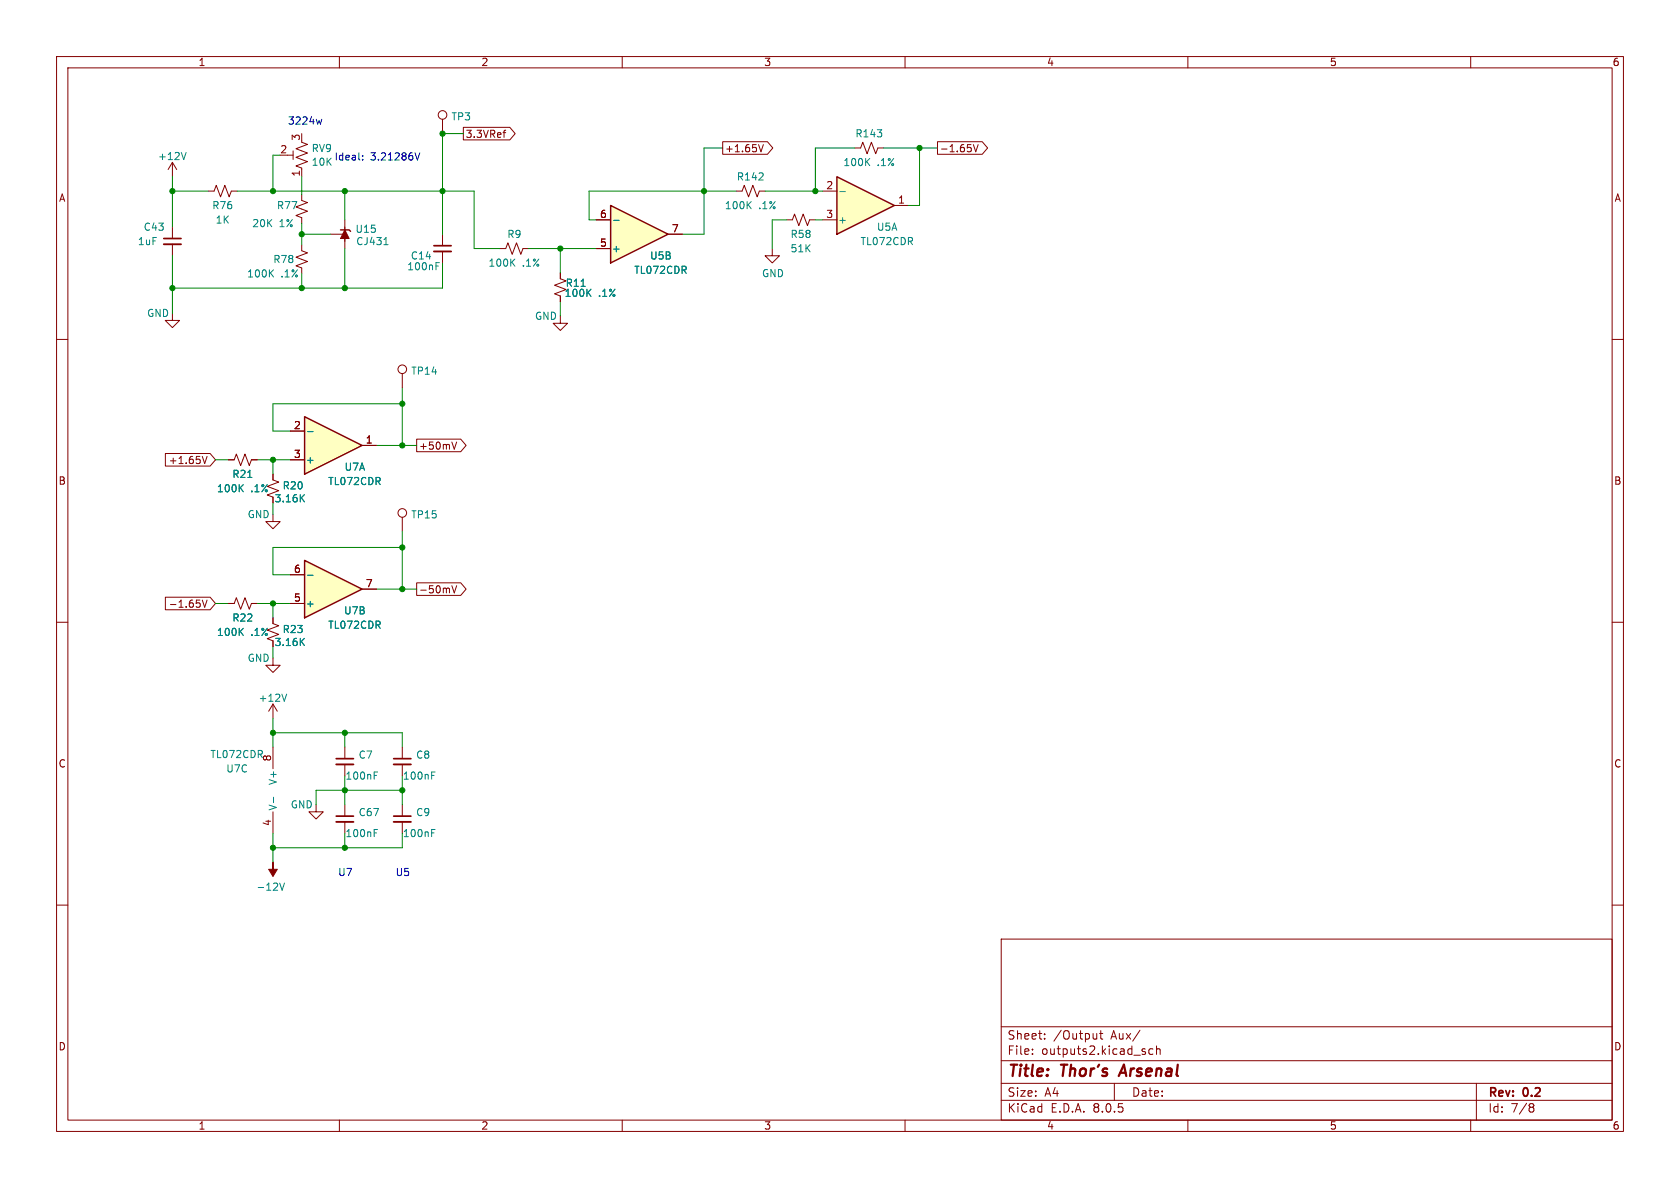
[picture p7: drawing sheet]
<svg xmlns="http://www.w3.org/2000/svg" width="297mm" height="210mm" viewBox="0 0 297 210" stroke-linecap="round" stroke-linejoin="round" font-family="sans-serif">
<g fill="none" stroke="#840000" stroke-width=".18">
<path d="M10 10h277v190h-277zM12 12h273v186h-273zM60 10v2M110 10v2M160 10v2M210 10v2M260 10v2M50.8 27.4h1M51.8 26.7v1.5M53.3 25.1l1.1 .4-2.1 .8 2.1 .8-2.1 .7 2.1 .8-2.1 .7 1 .4v1.5M61 38.9v5M10 60h2"/>
<path d="M30.5 55.4v1.2h1.2l-1.2 1.3-1.3-1.3h1.3M58.4 41.4h2.6M61 40.1v2.6M78.2 41.4v2M78.2 44.5v2M88.4 43.9h1l.4-1 .8 2.1 .7-2.1 .8 2.1 .4-1.1h1M285 60h2M40.4 81.3h1l.4-1 .7 2 .8-2 .8 2 .3-1h1.1M10 110h2M48.3 109.2v1l1 .4-2.1 .8 2.1 .7-2.1 .8 1.1 .4M285 110h2M61 132.1v2"/>
<path d="M61 135.1v2.1M10 160h2M55.9 142.2v1.3h1.2l-1.2 1.3-1.3-1.3h1.3M61 142.2v2.1M61 145.3v2M71.1 142.2v2.1M71.1 145.3v2M285 160h2M177 166h108v32h-108zM60 198v2M110 198v2M160 198v2"/>
<path d="M177 194.5h108M177 191.5h108M177 187.5h108M177 181.5h108M182.5 186.3v.1M182.5 185.5v.1M184.7 183.6v.1M184.7 182.8v.1M193.9 182.7v1M193.9 183.6l-.2 .1M194.4 182.7h.6M194.6 182.2v1.3l.4 .2"/>
<path d="M197 191.5v3M201.5 182.1l-1.3 2M203.8 185.5l-.4-.1-.3 .3v.4l.1 .2h.6M204.5 185.5l.2-.1 .3 .1 .1 .9M204.5 184.9v1.5M210 198v2M260 198v2M261 191.5v6.5M270.6 195.1h.3l.3 .3-.3 .3M270.6 195.7h.3M270.9 195.7l.2 .2 .1 .4-.3 .3h-.3"/>
</g>
<path d="M198.7 188.2l-.9 2" fill="none" stroke="#840000" stroke-width=".4"/>
<path d="M76.7 44.5h3.1M59.4 135.1h3.1M59.4 145.3h3.1M69.6 145.3h3" fill="none" stroke="#840000" stroke-width=".33"/>
<path d="M76.7 43.4h3.1M59.4 134.1h3.1M59.4 144.3h3.1M69.6 144.3h3" fill="none" stroke="#840000" stroke-width=".3"/>
<g fill="none" stroke="#008484" stroke-width=".18">
<path d="M67.9 43.3h.7M77.1 47h.4M77.1 46.4h.6M90.5 46.3l.5 .8M91 45.8l-.7 .7M42.5 86.2l.5 .7M43 85.7l-.7 .7M43.8 84.4h.7M53.3 113.4l.5 .7M53.8 112.8l-.7 .8M66.2 137.1h.4M66.2 136.5h.6"/>
<path d="M49.5 156.1l.4 1.3 .4-1.3M66.2 147.2h.4M66.2 146.6h.6M76.3 147.2h.4M76.3 146.6h.6"/>
</g>
<g fill="#840000" stroke="#840000" stroke-width=".18">
<path d="M61 40.6l.7 1.6h-1.5z"/>
<path d="M48.3 152.4v1.3h.7l-.7 1.2-.8-1.2h.8z"/>
</g>
<path d="M60.2 40.6h1.5l.3 .3" fill="none" stroke="#840000" stroke-width=".25"/>
<path d="M53.8 73.7l10.2 5-10.2 5.1z" fill="#ffffc2"/>
<path d="M53.8 73.7l10.2 5-10.2 5.1z" fill="none" stroke="#840000" stroke-width=".25"/>
<g fill="none" stroke="#840000" stroke-width=".18">
<path d="M30.5 28.7v2.5M30.5 28.7l-.8 1.3M30.5 28.7l.7 1.3M36.8 33.8h1l.4-1 .8 2 .8-2 .7 2 .4-1h1M53.3 34.4v1l1.1 .4-2.1 .8 2.1 .7-2.1 .8 1 .4v1M78.2 21.1v2.5M151.1 26.2h1l.4-1.1 .8 2.1 .8-2.1 .7 2.1 .4-1h1M30.5 40.1v2.1M30.5 43.2v2M53.3 43.3v1l1.1 .4-2.1 .8 2.1 .7-2.1 .8 1 .4v1M51.3 76.2h2.5M64 78.7h2.5"/>
<path d="M71.1 66v2.6M51.3 81.3h2.5M40.4 106.7h1l.4-1 .7 2 .8-2 .8 2 .3-1h1.1M48.3 116.3v1.3h1.2l-1.2 1.3-1.3-1.3h1.3M48.3 124.5v2.5M48.3 132.1v3.8M48.3 124.5l-.8 1.2M48.3 124.5l.7 1.2M71.1 132.1v2M71.1 135.1v2.1M48.3 143.5v3.8"/>
<circle cx="78.2" cy="20.3" r=".76"/>
<circle cx="71.1" cy="65.3" r=".76"/>
</g>
<path d="M32.9 26.9l-.4 1.3M153.2 28.6l.6 .7M153.8 28l-.8 .7M47.8 48.2l.6 .8M48.4 47.7l-.8 .7M54.4 76.3h.9M42.5 111.6l.5 .7M43 111.1l-.7 .7M50.7 122.7l-.4 1.3M76.3 137.1h.4M76.3 136.5h.6M48.4 140.9v1" fill="none" stroke="#008484" stroke-width=".18"/>
<path d="M29 43.2h3M69.6 135.1h3" fill="none" stroke="#840000" stroke-width=".33"/>
<path d="M29 42.2h3M69.6 134.1h3" fill="none" stroke="#840000" stroke-width=".3"/>
<path d="M148 31.2l10.1 5.1-10.1 5.1z" fill="#ffffc2"/>
<path d="M148 31.2l10.1 5.1-10.1 5.1z" fill="none" stroke="#840000" stroke-width=".25"/>
<path d="M145.4 33.8h2.6M145.4 38.9h2.6M158.1 36.3h2.6" fill="none" stroke="#840000" stroke-width=".18"/>
<path d="M148.5 33.9h1" fill="none" stroke="#008484" stroke-width=".18"/>
<path d="M107.9 36.3l10.2 5.1-10.2 5.1z" fill="#ffffc2"/>
<path d="M107.9 36.3l10.2 5.1-10.2 5.1z" fill="none" stroke="#840000" stroke-width=".25"/>
<path d="M105.4 38.9h2.5M130.2 33.8h1l.4-1 .7 2 .8-2 .8 2 .3-1h1.1M139.1 38.9h1l.4-1.1 .7 2.1 .8-2.1 .7 2.1 .4-1h1M99.1 55.9v1.3h1.2l-1.2 1.2-1.3-1.2h1.3M99.1 48.3v1l1 .4-2.1 .7 2.1 .8-2.1 .7 1.1 .4v1M105.4 43.9h2.5M118.1 41.4h2.5M136.5 43.9v1.3h1.3l-1.3 1.3-1.2-1.3h1.2" fill="none" stroke="#840000" stroke-width=".18"/>
<path d="M108.5 39h.9M132.3 36.2l.5 .7M132.8 35.6l-.7 .8M102.7 50.6h.8M103.9 51.7l.6 .7M104.5 51.1l-.7 .8" fill="none" stroke="#008484" stroke-width=".18"/>
<path d="M53.8 99.1l10.2 5-10.2 5.1z" fill="#ffffc2"/>
<path d="M53.8 99.1l10.2 5-10.2 5.1z" fill="none" stroke="#840000" stroke-width=".25"/>
<g fill="none" stroke="#840000" stroke-width=".18">
<path d="M81.9 22.5h8.2l1 1.1-1 1.1h-8.2zM88.9 23.4h.5M89.4 23l-.2 .1M105.4 38.9h2.5M127.8 25.1h7.9l.9 1.1-.9 1.1h-7.9zM134.1 25.6l.4 1.2 .5-1.2M165.7 25.1h7.9l1 1.1-1 1.1h-7.9zM172.1 25.6l.4 1.2 .4-1.2M99.1 48.3v1M99.1 52.3v1M105.4 43.9h2.5M118.1 41.4h2.5"/>
<path d="M51.3 76.2h2.5M64 78.7h2.5M73.7 77.6h7.7l1 1.1-1 1.2h-7.7zM79.9 78.1l.4 1.3 .4-1.3M29.2 80.2h7.9l1 1.1-1 1.1h-7.9zM35.8 80.7l.4 1.3 .4-1.3M40.4 81.3h1M44.4 81.3h1.1M48.3 83.8v1l1 .4-2.1 .8 2.1 .7-2.1 .8 1.1 .4M48.3 90.9v1.3h1.2l-1.2 1.3-1.3-1.3h1.3M51.3 81.3h2.5M71.1 91.4v2.6"/>
<path d="M29.2 105.6h7.9l1 1.1-1 1.1h-7.9zM35.8 106.1l.4 1.3 .4-1.3M40.4 106.7h1M44.4 106.7h1.1M48.3 109.2v1M51.3 106.7h2.5M51.3 101.6h2.5M64 104.1h2.5M73.7 103h7.7l1 1.1-1 1.2h-7.7zM79.9 103.5l.4 1.3 .4-1.3"/>
<circle cx="71.1" cy="90.7" r=".76"/>
</g>
<g fill="none" stroke="#008484" stroke-width=".18">
<path d="M108.5 39h.9M102.7 50.6h.8M103.9 51.7l.6 .7M104.5 51.1l-.7 .8M54.4 76.3h.9M42.5 86.2l.5 .7M43 85.7l-.7 .7M43.8 84.4h.7M53.3 88l.5 .7M53.8 87.4l-.7 .8M42.5 111.6l.5 .7M43 111.1l-.7 .7"/>
<path d="M53.3 113.4l.5 .7M53.8 112.8l-.7 .8M54.4 101.7h.9"/>
</g>
<path d="M56.9 21.1l-.3 .8-.2-.6M64.1 28.2v.1M64.1 27.5v.1M73.4 27l.4 1.3 .4-1.3" fill="none" stroke="#0000c2" stroke-width=".18"/>
<g fill="none" stroke="#008400" stroke-width=".18">
<path d="M30.5 33.8h6.3M30.5 31.2v8.9M41.9 33.8h41.9v10.1h4.6M49.5 27.4h-1.2v6.4M53.3 31.2v3.2M53.3 39.5v3.8M61 33.8v5.1M81.9 23.6h-3.7v17.8M127.8 26.2h-3.3v15.2h-3.9M130.2 33.8h-26.1v5.1h1.3M135.3 33.8h10.1M139.1 38.9h-2.6v5"/>
<path d="M144.1 38.9h1.3M151.1 26.2h-7v7.6M156.2 26.2h9.5M162.6 26.2v10.1h-1.9M30.5 45.2v10.2M53.3 41.4h5.1M53.3 48.4v2.5M61 43.9v7M78.2 46.5v4.4h-47.7M93.5 43.9h11.9M99.1 43.9v4.4M99.1 53.3v2.6"/>
<path d="M66.5 78.7h7.2M71.1 68.6v10.1M71.1 71.4h-22.8v4.8h3M38.1 81.3h2.3M45.5 81.3h5.8M48.3 81.3v2.5M48.3 88.9v2M71.1 94v10.1M71.1 96.8h-22.8v4.8h3M38.1 106.7h2.3M45.5 106.7h5.8M48.3 106.7v2.5"/>
<path d="M48.3 114.3v2M66.5 104.1h7.2M48.3 129.5h22.8v2.6M48.3 127v5.1M61 129.5v2.6M61 137.2v5M71.1 137.2v5M71.1 139.7h-15.2v2.5M48.3 147.3v5.1M61 147.3v2.6M71.1 147.3v2.6h-22.8"/>
</g>
<g fill="#008400" stroke="#008400" stroke-width=".18">
<circle cx="30.5" cy="50.9" r=".46"/>
<circle cx="53.3" cy="50.9" r=".46"/>
<circle cx="48.3" cy="33.8" r=".46"/>
<circle cx="53.3" cy="41.4" r=".46"/>
<circle cx="30.5" cy="33.8" r=".46"/>
<circle cx="61" cy="50.9" r=".46"/>
<circle cx="61" cy="33.8" r=".46"/>
<circle cx="78.2" cy="23.6" r=".46"/>
<circle cx="78.2" cy="33.8" r=".46"/>
<circle cx="61" cy="129.5" r=".46"/>
<circle cx="61" cy="149.9" r=".46"/>
<circle cx="61" cy="139.7" r=".46"/>
<circle cx="48.3" cy="129.5" r=".46"/>
<circle cx="71.1" cy="139.7" r=".46"/>
<circle cx="48.3" cy="149.9" r=".46"/>
<circle cx="124.5" cy="33.8" r=".46"/>
<circle cx="99.1" cy="43.9" r=".46"/>
<circle cx="144.1" cy="33.8" r=".46"/>
<circle cx="162.6" cy="26.2" r=".46"/>
<circle cx="71.1" cy="104.1" r=".46"/>
<circle cx="71.1" cy="96.8" r=".46"/>
<circle cx="48.3" cy="81.3" r=".46"/>
<circle cx="48.3" cy="106.7" r=".46"/>
<circle cx="71.1" cy="71.4" r=".46"/>
<circle cx="71.1" cy="78.7" r=".46"/>
</g>
<g font-size="2.8" fill="#840000">
<text x="178" y="190.9">Title:</text>
<text x="187.7" y="190.9">Thor's</text>
<text x="198.9" y="190.9">Arsenal</text>
</g>
<g font-size="2.1" fill="#840000">
<text x="178" y="184">Sheet:</text>
<text x="186.2" y="184">/Output</text>
<text x="196.5" y="184">Aux/</text>
<text x="178" y="186.7">File:</text>
<text x="184.1" y="186.7">outputs2.kicad_sch</text>
<text x="178" y="196.9">KiCad</text>
<text x="178" y="194.1">Size:</text>
<text x="184.7" y="194.1">A4</text>
<text x="185.7" y="196.9">E.D.A.</text>
<text x="193.3" y="196.9">8.0.5</text>
<text x="200" y="194.1">Date:</text>
<text x="263" y="194.3">Rev:</text>
<text x="263" y="196.9">Id:</text>
<text x="267.1" y="196.9">7/8</text>
<text x="269.4" y="194.3">0.2</text>
</g>
<g font-size="1.8" fill="#840000">
<text x="35" y="11.9">1</text>
<text x="85" y="11.9">2</text>
<text x="135" y="11.9">3</text>
<text x="185" y="11.9">4</text>
<text x="235" y="11.9">5</text>
<text x="285" y="11.9">6</text>
<text x="49.5" y="27.2">2</text>
<text x="53.1" y="25" transform="rotate(-90 53.1 25)">3</text>
<text x="82.2" y="24.6">3.3VRef</text>
<text x="128.1" y="27.1">+1.65V</text>
<text x="166.1" y="27.1">-1.65V</text>
<text x="10.3" y="35.9">A</text>
<text x="53.1" y="31.3" transform="rotate(-90 53.1 31.3)">1</text>
<text x="146" y="33.5">2</text>
<text x="285.3" y="35.9">A</text>
<text x="106" y="38.6">6</text>
<text x="118.7" y="41.1">7</text>
<text x="146" y="38.6">3</text>
<text x="158.7" y="36.1">1</text>
<text x="106" y="43.7">5</text>
<text x="51.9" y="75.9">2</text>
<text x="29.7" y="82.2">+1.65V</text>
<text x="51.9" y="81">3</text>
<text x="64.6" y="78.5">1</text>
<text x="74" y="79.7">+50mV</text>
<text x="10.3" y="85.9">B</text>
<text x="48.5" y="89">3.16K</text>
<text x="285.3" y="85.9">B</text>
<text x="51.9" y="101.3">6</text>
<text x="29.7" y="107.6">-1.65V</text>
<text x="51.9" y="106.4">5</text>
<text x="64.6" y="103.9">7</text>
<text x="74" y="105.1">-50mV</text>
<text x="48.5" y="114.4">3.16K</text>
<text x="10.3" y="135.9">C</text>
<text x="285.3" y="135.9">C</text>
<text x="48" y="146.1" transform="rotate(-90 48 146.1)">4</text>
<text x="10.3" y="185.9">D</text>
<text x="285.3" y="185.9">D</text>
<text x="35" y="199.9">1</text>
<text x="85" y="199.9">2</text>
<text x="135" y="199.9">3</text>
<text x="185" y="199.9">4</text>
<text x="235" y="199.9">5</text>
<text x="285" y="199.9">6</text>
</g>
<g font-size="1.8" fill="#0000c2">
<text x="50.8" y="22.1">3224w</text>
<text x="59.1" y="28.5">Ideal:</text>
<text x="65.5" y="28.5">3.21286V</text>
<text x="59.7" y="154.9">U7</text>
<text x="69.8" y="154.9">U5</text>
</g>
<g font-size="1.8" fill="#008484">
<text x="79.7" y="21.5">TP3</text>
<text x="27.8" y="28.5">+12V</text>
<text x="55" y="27.1">RV9</text>
<text x="55" y="29.5">10K</text>
<text x="149" y="29.6">100K</text>
<text x="151.1" y="24.5">R143</text>
<text x="155.1" y="29.6">.1%</text>
<text x="130.2" y="32.1">R142</text>
<text x="25.3" y="41">C43</text>
<text x="37.4" y="37.2">R76</text>
<text x="38" y="39.7">1K</text>
<text x="44.5" y="40.4">20K</text>
<text x="48.9" y="37.2">R77</text>
<text x="49.4" y="40.4">1%</text>
<text x="62.7" y="41.4">U15</text>
<text x="128" y="37.2">100K</text>
<text x="134.1" y="37.2">.1%</text>
<text x="148.1" y="39.7">+</text>
<text x="154.9" y="41">U5A</text>
<text x="24.3" y="43.5">1uF</text>
<text x="48.2" y="46.7">R78</text>
<text x="62.9" y="43.5">CJ431</text>
<text x="71.9" y="48">100nF</text>
<text x="72.5" y="46.1">C14</text>
<text x="86.3" y="47.3">100K</text>
<text x="89.6" y="42.3">R9</text>
<text x="92.3" y="47.3">.1%</text>
<text x="108.1" y="44.8">+</text>
<text x="114.8" y="46.1">U5B</text>
<text x="139.7" y="42.3">R58</text>
<text x="139.7" y="44.8">51K</text>
<text x="152" y="43.5">TL072CDR</text>
<text x="43.6" y="49.3">100K</text>
<text x="49.7" y="49.3">.1%</text>
<text x="99.7" y="52.7">100K</text>
<text x="99.9" y="50.9">R11</text>
<text x="105.8" y="52.7">.1%</text>
<text x="112" y="48.6">TL072CDR</text>
<text x="134.6" y="49.2">GND</text>
<text x="25.9" y="56.2">GND</text>
<text x="94.5" y="56.7">GND</text>
<text x="72.6" y="66.4">TP14</text>
<text x="54" y="82.1">+</text>
<text x="60.8" y="83.4">U7A</text>
<text x="38.3" y="87.2">100K</text>
<text x="41" y="84.7">R21</text>
<text x="44.3" y="87.2">.1%</text>
<text x="49.9" y="86.7">R20</text>
<text x="57.9" y="86">TL072CDR</text>
<text x="43.7" y="91.8">GND</text>
<text x="72.6" y="91.8">TP15</text>
<text x="54" y="107.5">+</text>
<text x="38.3" y="112.6">100K</text>
<text x="41" y="110.1">R22</text>
<text x="44.3" y="112.6">.1%</text>
<text x="49.9" y="112.1">R23</text>
<text x="57.9" y="111.4">TL072CDR</text>
<text x="60.7" y="108.8">U7B</text>
<text x="43.7" y="117.2">GND</text>
<text x="45.6" y="124.3">+12V</text>
<text x="37.1" y="134.2">TL072CDR</text>
<text x="39.9" y="136.8">U7C</text>
<text x="48" y="134.7" transform="rotate(-90 48 134.7)">8</text>
<text x="63.3" y="134.3">C7</text>
<text x="73.5" y="134.3">C8</text>
<text x="49.1" y="143.4" transform="rotate(-90 49.1 143.4)">V-</text>
<text x="49.1" y="138.9" transform="rotate(-90 49.1 138.9)">V+</text>
<text x="51.3" y="143.1">GND</text>
<text x="61" y="138">100nF</text>
<text x="71.1" y="138">100nF</text>
<text x="61" y="148.2">100nF</text>
<text x="63.3" y="144.5">C67</text>
<text x="71.1" y="148.2">100nF</text>
<text x="73.5" y="144.5">C9</text>
<text x="45.2" y="157.7">-12V</text>
</g>
</svg>
